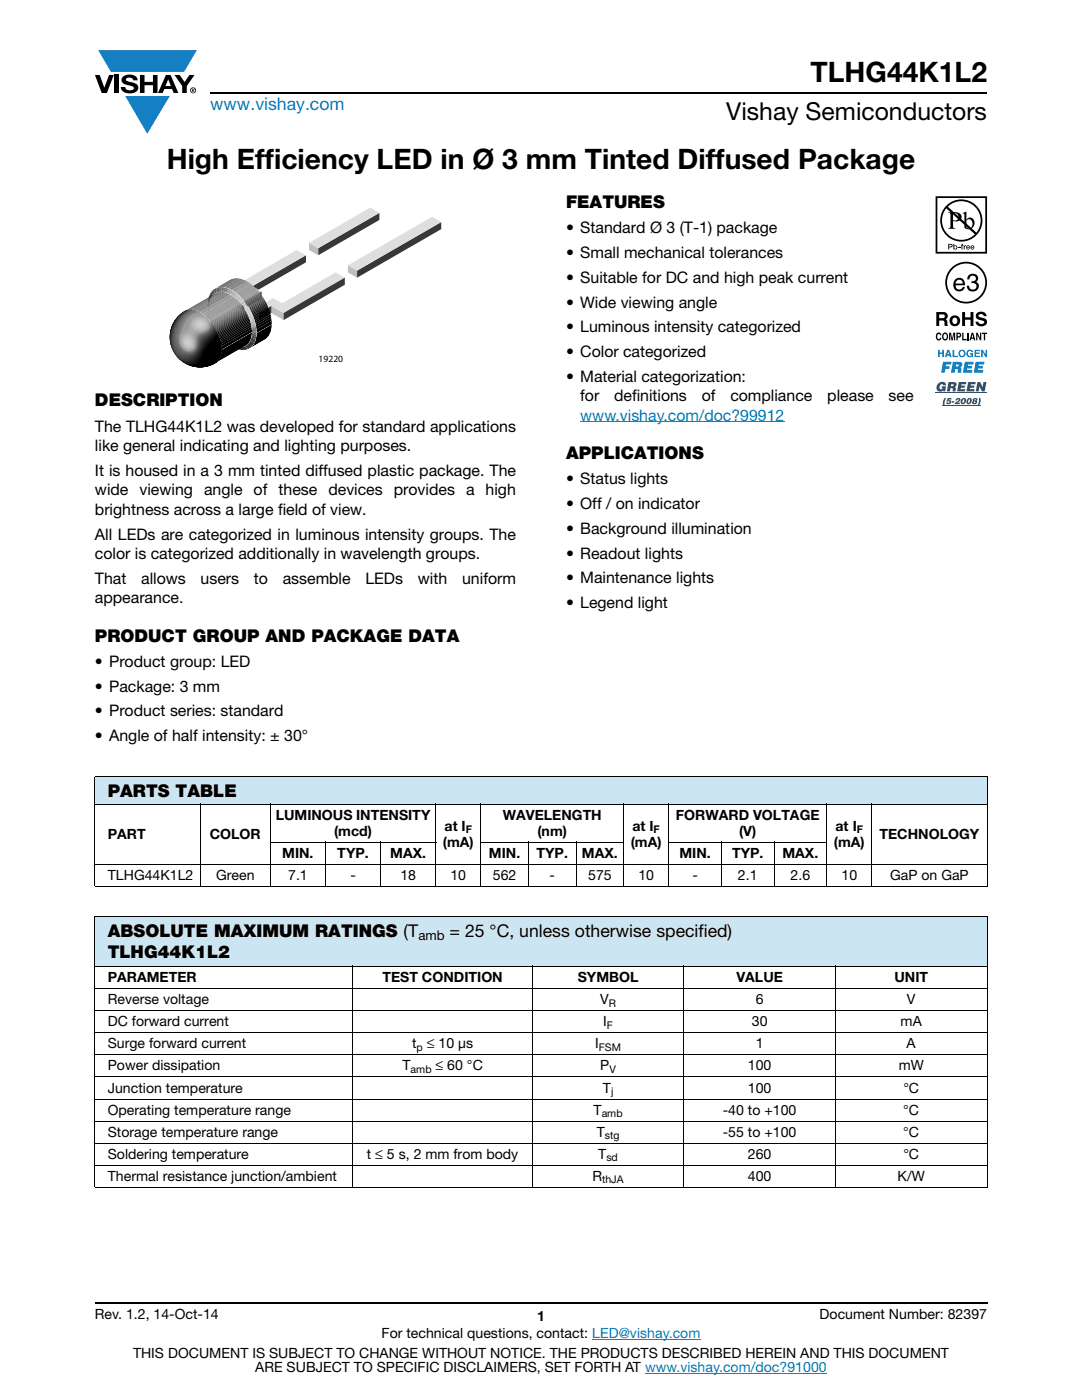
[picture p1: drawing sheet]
<svg xmlns="http://www.w3.org/2000/svg" width="216mm" height="279mm" viewBox="0 0 216 279" stroke-linecap="round" stroke-linejoin="round" font-family="sans-serif">
<g fill="#147fc3">
<path d="M19.6 10h19.7l-2.6 4.3h-1.1h-13.5z"/>
<path d="M25 19.2h8.9l-4.5 7.5z"/>
</g>
<g fill="#000">
<path d="M18.9 15h1l.9 2.5 1-2.5h.9l-1.4 3.6h-1zM22.9 15h.9v3.6h-.9zM24.6 15.3a2.1 2.1 0 0 1 2.8 .3l.1 .4h-.9a.79 .79 0 0 0-.7-.5 .79 .79 0 0 0-.8 .4l.3 .3 1 .2a1.08 1.08 0 0 1 1.2 1 1.08 1.08 0 0 1-1.1 1.2 1.73 1.73 0 0 1-2.4-1.2h.9a.96 .96 0 0 0 .8 .6 .96 .96 0 0 0 .9-.4 1.31 1.31 0 0 0-1.2-.6 1.03 1.03 0 0 1-1.1-.6 1.03 1.03 0 0 1 .2-1.1zM27.9 15h.9v1.3h1.7v-1.3h.9v3.6h-.9v-1.6h-1.7v1.6h-.9zM34.8 15h1.1l.9 1.4 1-1.4h1l-1.5 2.2v1.4h-.9v-1.4z"/>
<path d="M33.6 15.9l.5 1.3h-1.1zM33.1 15l-1.6 3.6h1l.3-.8h1.5l.3 .8h1l-1.6-3.6z"/>
<path d="M38.4 17.8h.2v.2h-.2zM38.3 17.7v.7h.1v-.3l.4 .3-.2-.3 .2-.2-.1-.2z"/>
<path d="M38.1 18a.46 .46 0 0 1 .9 0 .46 .46 0 0 1-.9 0zM37.9 18a.6 .6 0 0 0 1.2 0 .6 .6 0 0 0-1.2 0z"/>
</g>
<path d="M42 18.6h155M18.9 260h178.1" fill="none" stroke="#000" stroke-width=".36"/>
<path d="M115.8 84.2h40.7M118.2 267.3h21.5M128.7 274h36.3" fill="none" stroke="#007ec4" stroke-width=".2"/>
<path d="M33.9 41.4h54.1v31.9h-54.1z" fill="#fff"/>
<path d="M63.5 49.5l12.2-7v1.4l-12.2 7z" fill="#373737"/>
<path d="M61.7 48.5l1.8 1v1.4l-1.8-1z" fill="#bdbdbd"/>
<path d="M61.7 48.5l12.2-7.1 1.8 1.1-12.2 7z" fill="#dedede"/>
<path d="M50.4 57.1l10.7-6.2v1.5l-10.7 6.1z" fill="#373737"/>
<path d="M48.4 56.1l.8 2.4v1.4l-.8-2.3z" fill="#989898"/>
<path d="M48.2 60.5l4-2.3v1.4l-4 2.3z" fill="#373737"/>
<path d="M47 59.8l1.2 .7v1.4l-1.2-.7z" fill="#bdbdbd"/>
<path d="M48.4 56.1l10.8-6.2 1.9 1-10.7 6.2 1.8 1.1-4 2.3-1.2-.7 2.2-1.3z" fill="#dedede"/>
<path d="M54.2 61.1l2.4 1.4v1.4l-2.4-1.4z" fill="#bdbdbd"/>
<path d="M50.5 61.8l4-2.3 1.8 1 10.7-6.1 1.8 1-12.2 7.1-2.4-1.4-2.5 1.4z" fill="#dedede"/>
<g fill="#373737">
<path d="M56.6 62.5l12.2-7.1v1.4l-12.2 7.1z"/>
<path d="M51.7 62.5l2.5-1.4v1.4l-2.5 1.4z"/>
</g>
<path d="M51.2 66.5l3-1.8a3.4 3.4 0 0 1-1.4 3.1l-3 1.8a3.4 3.4 0 0 0 1.4-3.1z" fill="#000"/>
<path d="M50.3 66.3l.9 .2z" fill="#5d5d5d"/>
<path d="M50.3 66l.9 .2v.3l-.9-.2z" fill="#656565"/>
<path d="M50.3 65.8l.9 .1v.3l-.9-.2z" fill="#6d6d6d"/>
<path d="M50.2 65.6l1 .1v.2l-.9-.1z" fill="#757575"/>
<path d="M50.2 65.4l.9 .1 .1 .2-1-.1z" fill="#7d7d7d"/>
<path d="M50.2 65.2h.9v.3l-.9-.1z" fill="#858585"/>
<path d="M50.2 65h.9v.2h-.9z" fill="#999"/>
<path d="M50.1 64.8h.9l.1 .2h-.9z" fill="#a1a1a1"/>
<path d="M50.1 64.7l.9-.1v.2h-.9z" fill="#a7a7a7"/>
<path d="M50.1 64.5l.8-.1 .1 .2-.9 .1z" fill="#acacac"/>
<path d="M50 64.3l.9-.1v.2l-.8 .1z" fill="#b1b1b1"/>
<path d="M50 64.1l.8-.1 .1 .2-.9 .1z" fill="#b5b5b5"/>
<path d="M49.9 64l.9-.2v.2l-.8 .1z" fill="#b9b9b9"/>
<path d="M49.8 63.8l.9-.2 .1 .2-.9 .2z" fill="#bcbcbc"/>
<path d="M49.8 63.6l.8-.2 .1 .2-.9 .2z" fill="#c0c0c0"/>
<path d="M49.7 63.4l.8-.2 .1 .2-.8 .2z" fill="#c3c3c3"/>
<path d="M49.6 63.2l.8-.3 .1 .3-.8 .2z" fill="#c6c6c6"/>
<path d="M49.5 62.9l.8-.3 .1 .3-.8 .3z" fill="#c9c9c9"/>
<path d="M49.4 62.6l.7-.3 .2 .3-.8 .3z" fill="#ccc"/>
<path d="M49.1 62.2l.8-.4 .2 .5-.7 .3z" fill="#cecece"/>
<path d="M48.5 61.2l.6-.6 .8 1.2-.8 .4z" fill="#d1d1d1"/>
<path d="M48.2 60.8l.6-.6 .3 .4-.6 .6z" fill="#cecece"/>
<path d="M48.5 59.8l.3 .4-.6 .6-.3-.3z" fill="#ccc"/>
<path d="M48.3 59.6l.2 .2-.6 .7-.2-.3z" fill="#c9c9c9"/>
<path d="M48.1 59.3l.2 .3-.6 .6-.1-.2z" fill="#c6c6c6"/>
<path d="M47.9 59.1l.2 .2-.5 .7-.2-.1z" fill="#c3c3c3"/>
<path d="M47.7 58.9l.2 .2-.5 .8-.2-.2z" fill="#c0c0c0"/>
<path d="M47.4 58.7l.3 .2-.5 .8-.2-.2z" fill="#bcbcbc"/>
<path d="M47.2 58.6l.2 .1-.4 .8-.2-.1z" fill="#b9b9b9"/>
<path d="M47 58.4l.2 .2-.4 .8-.2-.2z" fill="#b5b5b5"/>
<path d="M46.7 58.2l.3 .2-.4 .8-.2-.1z" fill="#b1b1b1"/>
<path d="M46.5 58l.2 .2-.3 .9-.2-.2z" fill="#acacac"/>
<path d="M46.2 57.9l.3 .1-.3 .9-.3-.1z" fill="#a7a7a7"/>
<path d="M45.9 57.7l.3 .2-.3 .9-.3-.2z" fill="#a1a1a1"/>
<path d="M45.5 57.6l.4 .1-.3 .9-.3-.1z" fill="#999"/>
<path d="M45.2 57.4l.3 .2-.2 .9-.3-.1z" fill="#858585"/>
<path d="M44.7 57.3l.4 .1-.1 1-.4-.1z" fill="#7d7d7d"/>
<path d="M44.2 57.3h.5l-.1 1-.4-.1z" fill="#757575"/>
<path d="M43.7 57.3h.5v.9l-.5 .1z" fill="#6d6d6d"/>
<path d="M43.2 57.4l.5-.1v1l-.4 .1z" fill="#656565"/>
<path d="M42.7 57.7l.5-.3 .1 1-.5 .2z" fill="#5d5d5d"/>
<path d="M42.4 58l.3-.3 .1 .9-.4 .4-.2-.9z" fill="#545454"/>
<path d="M42.2 58.1l.2 .9-.4 .6-.2-.8z" fill="#4c4c4c"/>
<path d="M41.8 58.8a2.18 2.18 0 0 1 0 1.7v.3a1.95 1.95 0 0 1 0-2z" fill="#444"/>
<path d="M41.5 60.2l.3 .6a7.9 7.9 0 0 0 1.1 4.5h-.2a9.3 9.3 0 0 1-1.2-5.1z" fill="#3c3c3c"/>
<path d="M42.7 65.3h.2a7.4 7.4 0 0 0 4.6 3.9l1.3-.1 .7 .6a4.4 4.4 0 0 1-4.4-1.4l-1.1-1.1z" fill="#343434"/>
<path d="M49.9 68l.9 .4-.4 .6-.9 .7-.7-.6 .7-.5z" fill="#3c3c3c"/>
<path d="M50.1 67.4l.9 .3-.2 .7-.9-.4z" fill="#444"/>
<path d="M50.2 66.9l.9 .3-.1 .5-.9-.3z" fill="#4c4c4c"/>
<path d="M50.3 66.6l.9 .2-.1 .4-.9-.3z" fill="#545454"/>
<path d="M50.3 66.3l.9 .2v.3l-.9-.2z" fill="#5d5d5d"/>
<path d="M50.6 63.3l3-1.8 .1 .3-3 1.8zM50.7 63.6l3-1.8 .1 .3-3 1.7zM50.8 63.8l3-1.7 .1 .3-3 1.7zM50.9 64.1l3-1.7 .1 .3-3.1 1.8zM50.9 64.5l3.1-1.8 .1 .4-3.1 1.7zM51 64.8l3.1-1.7 .1 .4-3.1 1.7zM51.1 65.2l3.1-1.7v.5l-3 1.8zM51.2 65.8l3-1.8 .1 .7-3.1 1.8z" fill="#000"/>
<path d="M50.5 63l3-1.7 .1 .2-3 1.8z" fill="#030303"/>
<path d="M50.4 62.8l3-1.8 .1 .3-3 1.7z" fill="#0b0b0b"/>
<path d="M50.3 62.6l3-1.8 .1 .2-3 1.8z" fill="#131313"/>
<path d="M50.2 62.3l3-1.7 .1 .2-3 1.8z" fill="#1b1b1b"/>
<path d="M50.1 62.1l3-1.7 .1 .2-3 1.7z" fill="#232323"/>
<path d="M50 61.9l3-1.7 .1 .2-3 1.7z" fill="#2c2c2c"/>
<path d="M49.9 61.8l3-1.8 .1 .2-3 1.7z" fill="#343434"/>
<path d="M49.8 61.6l3-1.8 .1 .2-3 1.8z" fill="#3c3c3c"/>
<path d="M49.7 61.4l3-1.8 .1 .2-3 1.8z" fill="#444"/>
<path d="M49.6 61.2l3-1.7 .1 .2-3 1.7z" fill="#4c4c4c"/>
<path d="M49.5 61.1l3-1.8 .1 .2-3 1.7z" fill="#545454"/>
<path d="M49.4 60.9l3-1.7 .1 .1-3 1.8z" fill="#5d5d5d"/>
<path d="M49.3 60.8l3-1.8 .1 .2-3 1.7z" fill="#656565"/>
<path d="M49.1 60.6l3.1-1.8 .1 .2-3 1.8z" fill="#6d6d6d"/>
<path d="M49 60.4l3.1-1.7 .1 .1-3.1 1.8z" fill="#757575"/>
<path d="M48.9 60.2l3-1.7 .2 .2-3.1 1.7z" fill="#7d7d7d"/>
<path d="M48.7 60l3-1.7 .2 .2-3 1.7z" fill="#858585"/>
<path d="M48.4 59.7l3.1-1.7 .2 .3-3 1.7z" fill="#999"/>
<path d="M46.9 58.3l3.1-1.7 1.5 1.4-3.1 1.7z" fill="#a1a1a1"/>
<path d="M46.2 57.9l3-1.8 .8 .5-3.1 1.7z" fill="#999"/>
<path d="M45.7 57.6l3-1.7 .5 .2-3 1.8z" fill="#858585"/>
<path d="M45.3 57.5l3.1-1.8 .3 .2-3 1.7z" fill="#7d7d7d"/>
<path d="M45 57.4l3.1-1.8 .3 .1-3.1 1.8z" fill="#757575"/>
<path d="M44.7 57.3l3.1-1.7h.3l-3.1 1.8z" fill="#6d6d6d"/>
<path d="M44.5 57.3l3.1-1.8 .2 .1-3.1 1.7z" fill="#656565"/>
<path d="M44.3 57.3l3-1.8h.3l-3.1 1.8z" fill="#5d5d5d"/>
<path d="M44.1 57.3l3.2-1.8z" fill="#545454"/>
<path d="M43.9 57.3l3.2-1.8z" fill="#4c4c4c"/>
<path d="M43.7 57.3l3.3-1.8z" fill="#444"/>
<path d="M43.6 57.3l3.2-1.8z" fill="#3c3c3c"/>
<path d="M43.4 57.4l3.2-1.8z" fill="#343434"/>
<path d="M43.2 57.4l3.3-1.8z" fill="#2c2c2c"/>
<path d="M43.1 57.5l3.2-1.8z" fill="#232323"/>
<path d="M42.9 57.5l3.2-1.8z" fill="#1b1b1b"/>
<path d="M42.9 57.6l3.1-1.8z" fill="#131313"/>
<path d="M44.2 69.8l6.1-3.5a2.96 2.96 0 0 1-1.3 2.7l-6.1 3.5a2.96 2.96 0 0 0 1.3-2.7zM43.6 67l6.1-3.5 .1 .2-6.1 3.6zM43.7 67.3l6.1-3.6 .1 .3-6.1 3.5zM43.8 67.5l6.1-3.5 .1 .2-6.1 3.6zM43.9 67.8l6.1-3.6 .1 .3-6.1 3.6zM44 68.1l6.1-3.6v.3l-6.1 3.6zM44 68.4l6.1-3.6 .1 .4-6.1 3.5zM44.1 68.7l6.1-3.5 .1 .5-6.1 3.5zM44.2 69.2l6.1-3.5v.6l-6.1 3.5z" fill="#000"/>
<path d="M43.5 66.8l6.1-3.5 .1 .2-6.1 3.5z" fill="#030303"/>
<path d="M43.5 66.6l6.1-3.5 .1 .2-6.2 3.5z" fill="#0b0b0b"/>
<path d="M43.4 66.4l6.1-3.5 .1 .2-6.1 3.5z" fill="#131313"/>
<path d="M43.3 66.2l6.1-3.5 .1 .2-6.1 3.5z" fill="#1b1b1b"/>
<path d="M43.2 66l6.1-3.5 .1 .2-6.1 3.5z" fill="#232323"/>
<path d="M43.1 65.8l6.1-3.5 .1 .2-6.1 3.5z" fill="#2c2c2c"/>
<path d="M43 65.7l6.1-3.5 .1 .1-6.1 3.5z" fill="#343434"/>
<path d="M42.9 65.5l6.1-3.5 .1 .2-6.1 3.5z" fill="#3c3c3c"/>
<path d="M42.8 65.4l6.1-3.5 .1 .1-6.1 3.5z" fill="#444"/>
<path d="M42.7 65.2l6.2-3.5v.2l-6.1 3.5z" fill="#4c4c4c"/>
<path d="M42.7 65.1l6.1-3.5 .1 .1-6.2 3.5z" fill="#545454"/>
<path d="M42.6 65l6.1-3.6 .1 .2-6.1 3.5z" fill="#5d5d5d"/>
<path d="M42.5 64.8l6.1-3.5 .1 .1-6.1 3.6z" fill="#656565"/>
<path d="M42.4 64.7l6.1-3.6 .1 .2-6.1 3.5z" fill="#6d6d6d"/>
<path d="M42.3 64.5l6.1-3.5 .1 .1-6.1 3.6z" fill="#757575"/>
<path d="M42.1 64.3l6.1-3.5 .2 .2-6.1 3.5z" fill="#7d7d7d"/>
<path d="M42 64.2l6.1-3.6 .1 .2-6.1 3.5z" fill="#858585"/>
<path d="M41.8 63.9l6.1-3.5 .2 .2-6.1 3.6z" fill="#999"/>
<path d="M40.4 62.7l6.1-3.5 1.4 1.2-6.1 3.5z" fill="#a1a1a1"/>
<path d="M39.8 62.3l6.1-3.5 .6 .4-6.1 3.5z" fill="#999"/>
<path d="M39.4 62.1l6.1-3.6 .4 .3-6.1 3.5z" fill="#858585"/>
<path d="M39 61.9l6.1-3.5 .4 .1-6.1 3.6z" fill="#7d7d7d"/>
<path d="M38.8 61.9l6.1-3.6 .2 .1-6.1 3.5z" fill="#757575"/>
<path d="M38.5 61.8l6.1-3.5h.3l-6.1 3.6z" fill="#6d6d6d"/>
<path d="M38.3 61.8l6.1-3.5h.2l-6.1 3.5z" fill="#656565"/>
<path d="M38.1 61.8l6.1-3.6 .2 .1-6.1 3.5z" fill="#5d5d5d"/>
<path d="M38 61.8l6.2-3.6z" fill="#545454"/>
<path d="M37.8 61.8l6.3-3.6z" fill="#4c4c4c"/>
<path d="M37.6 61.8l6.3-3.6z" fill="#444"/>
<path d="M37.5 61.8l6.2-3.5z" fill="#3c3c3c"/>
<path d="M37.3 61.8l6.3-3.5z" fill="#343434"/>
<path d="M37.2 61.9l6.3-3.6z" fill="#2c2c2c"/>
<path d="M37.1 61.9l6.2-3.5z" fill="#232323"/>
<path d="M37 62l6.2-3.6z" fill="#1b1b1b"/>
<path d="M36.9 62l6.2-3.5z" fill="#131313"/>
<g fill="#999">
<path d="M35.3 63.3a3.5 3.5 0 0 1 3-1.5 8.1 8.1 0 0 1 5.7 6.4l.2 1.6a9.3 9.3 0 0 1-8.6-.1 9.3 9.3 0 0 0 8.6 .1 3.1 3.1 0 0 1-3 3.4 6 6 0 0 1-6.5-2.8 6 6 0 0 1 .6-7.1z"/>
<path d="M35.7 62.9a3.2 3.2 0 0 1 4.7-.2 2.96 2.96 0 0 0-3.4 2.5l-.2 .3a2.93 2.93 0 0 0-.3 4 1.54 1.54 0 0 0 2 .3 1.54 1.54 0 0 0 .5-2 1.1 1.1 0 0 1 1.4-1.4 1.79 1.79 0 0 0 1.4-2.5 9.4 9.4 0 0 1 2.4 5.9 9.3 9.3 0 0 1-8.6-.1 9.3 9.3 0 0 0 8.6 .1 3.4 3.4 0 0 1-3.4 3.4 6 6 0 0 1-6.3-3.2 6 6 0 0 1 1.2-7.1z"/>
</g>
<path d="M35.7 62.9a3.1 3.1 0 0 1 4.1-.6 3.4 3.4 0 0 0-3.1 2.4 5.9 5.9 0 0 0-.9 3.9 1.76 1.76 0 0 0 1.2 1.4 1.76 1.76 0 0 0 1.9-.5 3.7 3.7 0 0 0 .3-2.4 1.33 1.33 0 0 1 1.2-.7 1.9 1.9 0 0 0 1.6-2.2 9.3 9.3 0 0 1 2.2 5.6 9.3 9.3 0 0 1-8.6-.1 9.3 9.3 0 0 0 8.6 .1 3.4 3.4 0 0 1-3.4 3.4 6 6 0 0 1-6.3-3.2 6 6 0 0 1 1.2-7.1z" fill="#858585"/>
<path d="M35.7 62.9a3.1 3.1 0 0 1 3.6-.8 4.7 4.7 0 0 0-3.3 3.7 3.2 3.2 0 0 0 .7 4.1 1.67 1.67 0 0 0 1.9 .1 1.67 1.67 0 0 0 .7-1.8 1.31 1.31 0 0 1 1.2-1.7 2.02 2.02 0 0 0 1.6-2.1 9.2 9.2 0 0 1 2.1 5.4 9.3 9.3 0 0 1-8.6-.1 9.3 9.3 0 0 0 8.6 .1 3.4 3.4 0 0 1-3.4 3.4 6 6 0 0 1-6.3-3.2 6 6 0 0 1 1.2-7.1z" fill="#7d7d7d"/>
<path d="M35.7 62.9a3.1 3.1 0 0 1 3.3-1 5.7 5.7 0 0 0-3.1 7.3 1.85 1.85 0 0 0 2.3 1 1.85 1.85 0 0 0 1.2-2.2 1.2 1.2 0 0 1 1.1-1.4 2.34 2.34 0 0 0 1.8-2.1 9.2 9.2 0 0 1 1.9 5.3 9.3 9.3 0 0 1-8.6-.1 9.3 9.3 0 0 0 8.6 .1 3.4 3.4 0 0 1-3.4 3.4 6 6 0 0 1-6.3-3.2 6 6 0 0 1 1.2-7.1z" fill="#757575"/>
<path d="M35.7 62.9a3.1 3.1 0 0 1 3.1-1 5.7 5.7 0 0 0-3 7.4 1.94 1.94 0 0 0 2.2 1.1 1.94 1.94 0 0 0 1.5-2 1.34 1.34 0 0 1 .5-1.4l1.4-.9a1.83 1.83 0 0 0 1-1.4 9.1 9.1 0 0 1 1.8 5.1 9.3 9.3 0 0 1-8.6-.1 9.3 9.3 0 0 0 8.6 .1 3.4 3.4 0 0 1-3.4 3.4 6 6 0 0 1-6.3-3.2 6 6 0 0 1 1.2-7.1z" fill="#6d6d6d"/>
<path d="M35.7 62.9a3.3 3.3 0 0 1 2.8-1.1 5.8 5.8 0 0 0-2.8 7.7l.4 .5-.5-.3a5.9 5.9 0 0 0 3.7 1.1 8.9 8.9 0 0 0 4.9-1 3.4 3.4 0 0 1-3.4 3.4 6 6 0 0 1-6.3-3.2 6 6 0 0 1 1.2-7.1z" fill="#656565"/>
<path d="M35.7 62.9a3.4 3.4 0 0 1 2.6-1.1 6.4 6.4 0 0 0-3.3 7 2.59 2.59 0 0 0 3 1.8 9.3 9.3 0 0 0 6.2-.8 3.4 3.4 0 0 1-3.4 3.4 6 6 0 0 1-6.3-3.2 6 6 0 0 1 1.2-7.1z" fill="#5d5d5d"/>
<path d="M35.7 62.9a3.5 3.5 0 0 1 2.4-1.1 6.5 6.5 0 0 0-3 8 2.64 2.64 0 0 0 3.1 .9 9.2 9.2 0 0 0 6-.9 3.4 3.4 0 0 1-3.4 3.4 6 6 0 0 1-6.3-3.2 6 6 0 0 1 1.2-7.1z" fill="#545454"/>
<path d="M35.7 62.9a3.7 3.7 0 0 1 2.3-1.1 6.5 6.5 0 0 0-2.9 8.5 2.55 2.55 0 0 0 3.3 .4 9.1 9.1 0 0 0 5.8-.9 3.4 3.4 0 0 1-3.4 3.4 6 6 0 0 1-6.3-3.2 6 6 0 0 1 1.2-7.1z" fill="#4c4c4c"/>
<path d="M35.7 62.9a3.8 3.8 0 0 1 2.1-1.1 6.5 6.5 0 0 0-2.7 8.7 2.34 2.34 0 0 0 3.3 .4l.2-.2a9.1 9.1 0 0 0 5.6-.9 3.4 3.4 0 0 1-3.4 3.4 6 6 0 0 1-6.3-3.2 6 6 0 0 1 1.2-7.1z" fill="#444"/>
<path d="M35.7 62.9a4 4 0 0 1 1.9-1.1 6.7 6.7 0 0 0-2.9 8.3 2.36 2.36 0 0 0 4 .7 10.8 10.8 0 0 0 5.5-1 3.4 3.4 0 0 1-3.4 3.4 6 6 0 0 1-6.3-3.2 6 6 0 0 1 1.2-7.1z" fill="#3c3c3c"/>
<path d="M35.7 62.9l1.2-.9 .6-.2a6.4 6.4 0 0 0-2.2 9.2 2.39 2.39 0 0 0 3.7-.2h1.6l1.5-.2 2.1-.8a3.4 3.4 0 0 1-3.4 3.4 6 6 0 0 1-6.3-3.2 6 6 0 0 1 1.2-7.1z" fill="#343434"/>
<path d="M35.7 62.9l1.7-1.1a6.3 6.3 0 0 0-2.1 9.4 2.31 2.31 0 0 0 3.9-.4h1.5l1.5-.2 2-.8a3.4 3.4 0 0 1-3.4 3.4 6 6 0 0 1-6.3-3.2 6 6 0 0 1 1.2-7.1z" fill="#2c2c2c"/>
<path d="M35.7 62.9l1.5-1a6.3 6.3 0 0 0-1.8 9.5 2.16 2.16 0 0 0 3.4 .1l.6-.7h1.5l1.4-.2 1.9-.8a3.4 3.4 0 0 1-3.4 3.4 6 6 0 0 1-6.3-3.2 6 6 0 0 1 1.2-7.1z" fill="#232323"/>
<g fill="#1b1b1b">
<path d="M35.7 62.9l1.4-1a6.5 6.5 0 0 0-2.9 7.3 6 6 0 0 1 1.5-6.3z"/>
<path d="M34.8 70.6a3.8 3.8 0 0 0 2.9 1.9l.6-.3 .7-.5 .6-.9 2.8-.3 1.8-.7a3.4 3.4 0 0 1-3.4 3.4 6.1 6.1 0 0 1-6-2.6z"/>
</g>
<g fill="#131313">
<path d="M35.7 62.9l1.3-.9a6.5 6.5 0 0 0-3.1 6.1 6 6 0 0 1 1.8-5.2z"/>
<path d="M35.6 71.5a2.24 2.24 0 0 0 3.8 .1l.5-.8 2.6-.3 1.7-.7a3.4 3.4 0 0 1-3.4 3.4 6 6 0 0 1-5.2-1.7z"/>
</g>
<g fill="#0b0b0b">
<path d="M35.7 62.9l1-.8a6.4 6.4 0 0 0-2.8 5.3 6.1 6.1 0 0 1 1.8-4.5z"/>
<path d="M36.1 72a2.22 2.22 0 0 0 3.8-.8l.2-.4 2.5-.3 1.6-.7a3.4 3.4 0 0 1-3.4 3.4 6.1 6.1 0 0 1-4.7-1.2z"/>
</g>
<g fill="#030303">
<path d="M35.7 62.9l.5-.4a6.2 6.2 0 0 0-2.3 4.3l.1-1 .5-1.1z"/>
<path d="M36.6 72.3a2.19 2.19 0 0 0 3.6-1.1l.1-.4 2.4-.3 1.5-.7a3.4 3.4 0 0 1-3.4 3.4 6 6 0 0 1-4.2-.9z"/>
</g>
<path d="M35.6 63l-.9 1.1-.7 2 .2-.9a6.2 6.2 0 0 1 1.5-2.3zM34.9 63.8l-.6 1.2zM37 72.6a2.18 2.18 0 0 0 3.5-1.4l.1-.4 1.9-.3 1.7-.7a3.4 3.4 0 0 1-3.4 3.4l-.9 .1-1.3-.1zM37.5 72.8a2.21 2.21 0 0 0 3.3-1.6l.1-.4 1.7-.3 1.6-.7a3.4 3.4 0 0 1-3.4 3.4l-1.6 .1zM38 73a2.22 2.22 0 0 0 3-1.7l.2-.5 1.6-.4 1.4-.6a3.4 3.4 0 0 1-3.4 3.4l-1.4 .1zM38.5 73.1a2.25 2.25 0 0 0 2.9-1.8l.1-.6 1.4-.3 1.3-.6a3.4 3.4 0 0 1-3.4 3.4l-1.4 .1zM39 73.2a2.32 2.32 0 0 0 2.7-2l.2-.5 2.3-.9a3.4 3.4 0 0 1-3.4 3.4zM39.5 73.3a2.41 2.41 0 0 0 2.6-2.2l.1-.5 2-.8a3.4 3.4 0 0 1-3.4 3.4zM42.7 70.5l1.5-.7a3.5 3.5 0 0 1-3.6 3.5h-.5a2.44 2.44 0 0 0 2.3-2z" fill="#000"/>
<path d="M38.1 63.6a2.1 2.1 0 0 1 2.2-.7 2.1 2.1 0 0 1 1.5 1.9 2.2 2.2 0 0 1-2.4 1.7l-.5 .2v.5a2.78 2.78 0 0 1-.3 2.4 1.72 1.72 0 0 1-1.9 0 1.72 1.72 0 0 1-.8-1.7 2.97 2.97 0 0 1 1.3-2.3l.5-1.3z" fill="#a1a1a1"/>
<path d="M38.3 63.7a1.91 1.91 0 0 1 2.2-.6 1.91 1.91 0 0 1 1.2 1.8 1.84 1.84 0 0 1-2 1.4 1.04 1.04 0 0 0-1.1 .4l.2 .8a1.72 1.72 0 0 1-.9 2.4 2.03 2.03 0 0 1-1.8-1.9 2.03 2.03 0 0 1 1.4-2.1l.4-1.5z" fill="#a7a7a7"/>
<path d="M43.2 70.3l1-.5a3.4 3.4 0 0 1-3.3 3.4 2.92 2.92 0 0 0 2.2-2.6z" fill="#000"/>
<path d="M40 67.2l.4-.3a2.9 2.9 0 0 0 2.1-2.1 9 9 0 0 1 1.7 5 9.3 9.3 0 0 1-6.6 .7 2.01 2.01 0 0 0 1.9-2 1.77 1.77 0 0 1 .5-1.3z" fill="#656565"/>
<path d="M40.1 67.3l.4-.3a3.2 3.2 0 0 0 2.1-2l.7 1.3 .6 1.4 .3 2.1a9.3 9.3 0 0 1-6.2 .8 2.35 2.35 0 0 0 1.7-2.5z" fill="#5d5d5d"/>
<path d="M40.3 67.3a4.8 4.8 0 0 0 2.4-2.2l.7 1.3 .5 1.4 .3 2a9.2 9.2 0 0 1-6 .9 2.56 2.56 0 0 0 1.6-2.5z" fill="#545454"/>
<path d="M40.3 67.5l1.6-1.2 .8-1.1 .7 1.3 .5 1.4 .3 1.9a9.1 9.1 0 0 1-5.8 .9 3.4 3.4 0 0 0 1.6-2.7z" fill="#4c4c4c"/>
<path d="M40.6 67.5a6.3 6.3 0 0 0 2.2-2.1l1.1 2.5 .3 1.9a9.1 9.1 0 0 1-5.6 .9 3.3 3.3 0 0 0 1.5-2.4z" fill="#444"/>
<path d="M40.7 67.6l1.5-1.2 .7-.9 1 2.5 .3 1.8a9 9 0 0 1-5.4 1 4.2 4.2 0 0 0 1.5-2.5z" fill="#3c3c3c"/>
<path d="M40.8 67.8l1.5-1.3 .7-.8 1 2.4 .2 1.7-2.1 .8-1.5 .2h-1.6a6.4 6.4 0 0 0 1.5-2.6z" fill="#343434"/>
<path d="M36.6 66.8l1-.5a.77 .77 0 0 1 .8 .6 2.21 2.21 0 0 1-.1 2.7 1.66 1.66 0 0 1-1.8-.5 1.66 1.66 0 0 1-.2-1.9z" fill="#acacac"/>
<path d="M40.9 68l2.2-2.2 .9 2.3 .2 1.7-2 .8-1.5 .2h-1.5l.6-.7z" fill="#2c2c2c"/>
<path d="M41.4 67.7l1.8-1.7 .8 2.2 .2 1.6-1.9 .8-1.4 .2h-1.5l1.3-2.3z" fill="#232323"/>
<path d="M36.6 67a1.07 1.07 0 0 1 1.8 .2 1.75 1.75 0 0 1-.3 2.5 1.62 1.62 0 0 1-1.7-.9 1.62 1.62 0 0 1 .2-1.8z" fill="#b1b1b1"/>
<path d="M41.5 67.9l1.8-1.7 .6 1.8 .3 1.8-1.8 .7-2.8 .3 1.3-2.2z" fill="#1b1b1b"/>
<path d="M41.9 67.7l1.5-1.3 .6 1.7 .2 1.7-1.7 .7-2.6 .3 1-1.9z" fill="#131313"/>
<path d="M36.6 67.3a1.06 1.06 0 0 1 1-.5 1.06 1.06 0 0 1 .9 .8 1.39 1.39 0 0 1-.6 2.1 1.54 1.54 0 0 1-1.3-2.4z" fill="#b5b5b5"/>
<path d="M41.9 68l1.6-1.4 .5 1.6 .2 1.6-1.6 .7-2.5 .3 1.2-2.1z" fill="#0b0b0b"/>
<path d="M38.5 63.8a1.82 1.82 0 0 1 1.8-.6 1.82 1.82 0 0 1 1.3 1.5 1.73 1.73 0 0 1-1.8 1.5 1.35 1.35 0 0 1-1.8-.7 1.94 1.94 0 0 1 .5-1.7z" fill="#acacac"/>
<path d="M36.7 67.3a1.12 1.12 0 0 1 1.3-.2 1.12 1.12 0 0 1 .6 1.1 1.07 1.07 0 0 1-.8 1.4 1.07 1.07 0 0 1-1.3-1v-.9z" fill="#b9b9b9"/>
<path d="M42.5 67.8l1-1 .5 1.5 .2 1.5-1.5 .7-2.4 .3 .9-1.5z" fill="#030303"/>
<path d="M38.6 63.8a1.59 1.59 0 0 1 2-.4 1.59 1.59 0 0 1 .8 1.9 2.05 2.05 0 0 1-3.2 .1 1.54 1.54 0 0 1 .4-1.6z" fill="#b1b1b1"/>
<path d="M42.4 68.2l1.2-1.2 .4 1.4 .2 1.4-1.7 .7-1.9 .3 .9-1.6z" fill="#000"/>
<path d="M36.7 67.4a1.07 1.07 0 0 1 1.2-.1 1.07 1.07 0 0 1 .6 1 .99 .99 0 0 1-.8 1.2 .99 .99 0 0 1-1.1-.9v-.8z" fill="#bcbcbc"/>
<path d="M38.8 63.8a1.47 1.47 0 0 1 1.8-.3 1.47 1.47 0 0 1 .7 1.8 1.82 1.82 0 0 1-2.9 0 1.34 1.34 0 0 1 .4-1.5z" fill="#b5b5b5"/>
<path d="M42.5 68.4l1.2-1.1 .4 1.5 .1 1-1.6 .7-1.7 .3 .7-1.4z" fill="#000"/>
<path d="M36.8 67.5a1.06 1.06 0 0 1 1.4 .1 1.06 1.06 0 0 1 .2 1.3 .92 .92 0 0 1-1 .5 .92 .92 0 0 1-.8-.9l.1-.7z" fill="#c0c0c0"/>
<path d="M39 63.9a1.33 1.33 0 0 1 1.7-.2 1.33 1.33 0 0 1 .4 1.6 1.51 1.51 0 0 1-1.4 .6 1.51 1.51 0 0 1-1.2-1l.2-.7z" fill="#b9b9b9"/>
<path d="M42.8 68.4l1-.9 .4 2.3-1.4 .6-1.6 .4 .5-1.1z" fill="#000"/>
<path d="M36.9 67.6a.96 .96 0 0 1 1.4 .4 .96 .96 0 0 1-.6 1.3 1.08 1.08 0 0 1-.8-1.7z" fill="#c3c3c3"/>
<path d="M39 63.9a1.3 1.3 0 0 1 1.4-.2 1.3 1.3 0 0 1 .8 1.1 1.4 1.4 0 0 1-1.2 1 1.4 1.4 0 0 1-1.4-.8l.1-.7z" fill="#bcbcbc"/>
<path d="M43.2 68.3l.7-.5 .3 2-1.3 .6-1.4 .3 .8-1.3z" fill="#000"/>
<path d="M37 67.7a.84 .84 0 0 1 1.2 .4 .84 .84 0 0 1-.5 1.1 .95 .95 0 0 1-.7-1.5z" fill="#c6c6c6"/>
<path d="M39.1 64a1.11 1.11 0 0 1 1.5-.1 1.11 1.11 0 0 1 .3 1.4 1.23 1.23 0 0 1-1.3 .4 1.23 1.23 0 0 1-.8-1.1z" fill="#c0c0c0"/>
<path d="M43.3 68.6l.7-.6 .2 1.8-2.3 .9 .7-1.3z" fill="#000"/>
<path d="M39.2 64.1a.97 .97 0 0 1 1.4-.1 .97 .97 0 0 1 .1 1.4 1.02 1.02 0 0 1-1.3 .1 1.02 1.02 0 0 1-.4-1.1z" fill="#c3c3c3"/>
<path d="M37.1 67.8a.7 .7 0 0 1 1 .4 .7 .7 0 0 1-.6 .9 .83 .83 0 0 1-.4-1.3z" fill="#c9c9c9"/>
<path d="M39.2 64.4a.89 .89 0 0 1 1.1-.4 .89 .89 0 0 1 .5 1.2 .9 .9 0 0 1-1.2 .2 .9 .9 0 0 1-.4-1z" fill="#c6c6c6"/>
<path d="M43.4 69l.6-.6 .2 1.4-2 .8z" fill="#000"/>
<path d="M37.2 67.9a.58 .58 0 0 1 .8 .3 .58 .58 0 0 1-.3 .8 .64 .64 0 0 1-.6-.4 .64 .64 0 0 1 .1-.7z" fill="#ccc"/>
<path d="M39.3 64.4a.72 .72 0 0 1 1.1-.2 .72 .72 0 0 1-.1 1.1 .71 .71 0 0 1-.8 0 .71 .71 0 0 1-.2-.9z" fill="#c9c9c9"/>
<path d="M43.4 69.3l.7-.6 .1 1.1-1.5 .7z" fill="#000"/>
<circle cx="40" cy="64.7" r=".54" fill="#ccc"/>
<circle cx="37.5" cy="68.4" r=".38" fill="#cecece"/>
<path d="M43.8 69.4l.3-.2 .1 .6-1 .5z" fill="#000"/>
<circle cx="40" cy="64.7" r=".39" fill="#cecece"/>
<path d="M71.3 54l16.7-9.7v1.4l-16.7 9.7z" fill="#373737"/>
<path d="M69.4 53l1.9 1v1.4l-1.9-1z" fill="#bdbdbd"/>
<path d="M69.4 53l16.8-9.7 1.8 1-16.7 9.7z" fill="#dedede"/>
<path d="M186.7 39.2h10.3v41.8h-10.3z" fill="#fff"/>
<g fill="#000">
<path d="M191.2 49.3h.4v.1h-.4zM191.9 48.7h.3l-.2 .2 .2 .1v.1h-.2v.7h-.1v-.7h-.2zM192.3 49h.2v.1l.3-.1v.1l-.3 .1v.6h-.2zM193.3 54.9a1.07 1.07 0 0 1 1.3-.2 1.07 1.07 0 0 1 .5 1.2l-.4 .4a1.06 1.06 0 0 1 .5 1.4 1.06 1.06 0 0 1-1.4 .5l-.2-.1a1.02 1.02 0 0 1-.7-1.1h.5a.71 .71 0 0 0 .9 .8 .71 .71 0 0 0 .3-1.2l-.7-.1v-.4a.59 .59 0 0 0 .8-.4 .59 .59 0 0 0-.6-.7 .66 .66 0 0 0-.7 .8h-.4zM186.9 66.6l.4-.2h.3l.2 .5-.6-.2a.66 .66 0 0 0 .1 1l.3-.3h.2a.54 .54 0 0 1-.4 .6 .54 .54 0 0 1-.6-.5zM189.4 66.4h.4l.2 1.2 .2-1.2h.4v1.5h-.3v-1.3l-.2 1.3h-.2l-.3-1.3v1.3h-.2zM192 66.4h.3v1.2h.6v.3h-.9zM192 62.3h.6v1h1.1v-1h.5v2.8h-.5v-1.3h-1.1v1.3h-.6zM193 66.4h.3v1.5h-.3zM195 62.4a1.15 1.15 0 0 1 1.9 .7h-.6v-.2a.68 .68 0 0 0-1-.1v.4l.2 .1a1.29 1.29 0 0 1 1.5 .9 1.17 1.17 0 0 1-1.2 .9 1.17 1.17 0 0 1-1.1-.9h.5l.1 .2a.67 .67 0 0 0 1.1-.1l-.3-.3-.5-.1a.82 .82 0 0 1-.9-.5 .82 .82 0 0 1 .3-1zM194.8 66.4h.3l.5 1.1v-1.1h.2v1.5h-.3l-.5-1.1v1.1h-.2zM195.9 66.4h1.1v.3h-.4v1.2h-.3v-1.2h-.4z"/>
<path d="M187 39.5h9.6v10.8h-9.6zM186.7 39.2v11.4h10.3v-11.4z"/>
<path d="M189 56.4a3.8 3.8 0 0 1 7.6 0 3.8 3.8 0 0 1-7.6 0zM188.6 56.4a4.2 4.2 0 0 0 8.4 0 4.2 4.2 0 0 0-8.4 0z"/>
<path d="M189.1 41.3a3.9 3.9 0 0 1 5.3-.2 3.9 3.9 0 0 1 .4 5.3zM188.8 41.6l5.7 5.2a3.9 3.9 0 0 1-5.3 .1 3.9 3.9 0 0 1-.4-5.3zM187.6 44a4.2 4.2 0 0 0 8.4 0 4.2 4.2 0 0 0-8.4 0z"/>
<path d="M189.4 48.8v.4h.4v-.3zM189.2 48.7h.7l.2 .3-.2 .3-.5 .1v.4h-.2z"/>
<path d="M190.2 42.6v1.3a.75 .75 0 0 0 1.1-.6 .75 .75 0 0 0-1.1-.7zM189.2 42.4a2.81 2.81 0 0 1 2.4 .3 .97 .97 0 0 1 0 1.2 .97 .97 0 0 1-1.2 .2h-.2v1.1v.2l.5 .3h-1.5l.3-.2 .1-.3v-2.3v-.3z"/>
<path d="M190.4 49.4a.26 .26 0 0 0 .5 0 .26 .26 0 0 0-.5 0zM190.2 48.7h.2v.4a.38 .38 0 0 1 .5 0 .38 .38 0 0 1 0 .6 .38 .38 0 0 1-.5 0l-.2 .1z"/>
<path d="M190.9 56.1l-.2 .5h1.4a.7 .7 0 0 0-.4-.7 .7 .7 0 0 0-.8 .2zM190.7 55.7a1.18 1.18 0 0 1 1.4-.1 1.18 1.18 0 0 1 .5 1.3h-1.9a.73 .73 0 0 0 .5 .9 .73 .73 0 0 0 .9-.5h.4a1.21 1.21 0 0 1-1.6 .8 1.21 1.21 0 0 1-.6-1.7z"/>
<path d="M192.8 44v1.3l.2 .2a.72 .72 0 0 0 .8-.1 .72 .72 0 0 0 .3-.7 .72 .72 0 0 0-.4-.8 .72 .72 0 0 0-.9 .1zM192.1 42.5l.7-.3v1.6a.89 .89 0 0 1 1.1-.3 .89 .89 0 0 1 .6 1 1.23 1.23 0 0 1-.7 1.2 1.23 1.23 0 0 1-1.4-.2v-2.7z"/>
<path d="M193 49.2v.1h.4l-.2-.2zM193 49h.4l.2 .4h-.6v.2l.5-.1a.42 .42 0 0 1-.6 .2 .42 .42 0 0 1 .1-.7z"/>
<path d="M193.9 49.2l-.1 .1h.4l-.2-.2zM193.8 49h.5l.1 .4h-.6l.1 .2 .5-.1a.42 .42 0 0 1-.7 .2 .42 .42 0 0 1 .1-.7z"/>
<path d="M187.4 62.8v.7h.9a.39 .39 0 0 0 .1-.7zM186.8 62.3h1.4a.79 .79 0 0 1 .8 .4 .79 .79 0 0 1-.1 .9l-.2 .1a.98 .98 0 0 1 .4 1.2l.1 .2h-.7l-.2-1.1h-.9v1.1h-.6z"/>
<path d="M188.4 66.7a.64 .64 0 0 0 .2 1l.1-.1a.64 .64 0 0 0-.1-1zM188.2 66.5l.2-.1a.56 .56 0 0 1 .7 .3 .82 .82 0 0 1-.5 1.3l-.2-.1a.89 .89 0 0 1-.2-1.4z"/>
<path d="M190.3 63.5a.63 .63 0 0 0-.3 .7 .63 .63 0 0 0 .8 .4 .63 .63 0 0 0 .2-.8 .63 .63 0 0 0-.7-.3zM189.5 64a1.09 1.09 0 0 1 2.1 0 1.09 1.09 0 0 1-2.1 0z"/>
<path d="M191.1 66.7v.4l.4-.1v-.3zM190.8 66.4h.6a.5 .5 0 0 1 .4 .5 .5 .5 0 0 1-.4 .5h-.3v.5h-.3z"/>
<path d="M194 66.7l-.1 .6h.3zM193.9 66.4h.3l.4 1.5h-.3v-.3h-.5l-.1 .3h-.3z"/>
</g>
<path d="M186.7 78.4h10.3" fill="none" stroke="#1f9047" stroke-width=".2"/>
<g fill="#1f9047">
<path d="M187.2 76.6a.91 .91 0 0 1 .9-.4 .91 .91 0 0 1 .7 .7h-.6l-.3-.2a.56 .56 0 0 0-.4 .4 .56 .56 0 0 0 .3 .6l.3-.2h-.2v-.4h.9l-.2 1h-.4v-.2a.82 .82 0 0 1-1.1 .1 .82 .82 0 0 1-.1-1.1z"/>
<path d="M191.3 76.2h1.5v.5h-1v.3h.8l-.1 .4h-.8v.3h.9l-.1 .4h-1.5z"/>
<path d="M193.2 76.2h1.5l-.1 .5h-.9v.3h.7v.4h-.8l-.1 .3h1l-.1 .4h-1.6z"/>
<path d="M195 76.2h.6l.5 1.1 .1-1.1h.6l-.3 1.9h-.6l-.5-1-.1 1h-.6z"/>
<path d="M188.5 79.4h.3l-.3 .8v.8h-.3v-.8z"/>
<path d="M189.1 79.4h.8l-.1 .3h-.5l-.1 .2h.5a.52 .52 0 0 1-.2 .7 .52 .52 0 0 1-.7-.3l.5 .1 .2-.2-.2-.1h-.4z"/>
<path d="M190 80.1h.4v.3h-.5z"/>
<path d="M190.8 79.6a.5 .5 0 0 1 .5-.2 .5 .5 0 0 1 .4 .4l-.7 .6h.6l-.1 .3h-1l.8-.9-.1-.1-.2 .2h-.4z"/>
<path d="M189.8 76.7l-.1 .4 .5-.1 .1-.1-.1-.2zM189.3 76.2l1.5 .2a.54 .54 0 0 1-.3 .8l.2 .3v.6h-.6v-.5l-.3-.1h-.1l-.2 .6h-.6z"/>
<path d="M192.2 79.8l-.2 .4 .2 .2 .2-.5-.1-.2zM191.9 79.6a.51 .51 0 0 1 .8 .1 .66 .66 0 0 1-.2 .8 .66 .66 0 0 1-.8 0v-.5z"/>
<path d="M193.3 79.8l-.1 .4 .1 .2 .3-.5-.2-.2zM193.1 79.6a.51 .51 0 0 1 .8 .1 .66 .66 0 0 1-.2 .8 .66 .66 0 0 1-.8 0l-.1-.5z"/>
</g>
<path d="M188 80.9h7.7" fill="none" stroke="#1f9047" stroke-width=".2"/>
<g fill="#1f9047">
<path d="M195.3 79.4h.3l.1 .8a.72 .72 0 0 1-.7 .8l.3-.8z"/>
<path d="M194.5 79.7l-.1 .2h.2l.1-.2zM194.4 80.2v.2h.2v-.2zM194.2 79.6a.52 .52 0 0 1 .8 .2l-.2 .2 .2 .3a.55 .55 0 0 1-.5 .4 .55 .55 0 0 1-.6-.4l.3-.3-.1-.2z"/>
</g>
<g fill="#0160ae">
<path d="M187.2 69.8h.3v.6h.5v-.6h.3v1.5h-.3v-.7h-.5v.7h-.3z"/>
<path d="M190.1 69.8h.3v1.2h.7v.3h-1z"/>
<path d="M193 70a.68 .68 0 0 1 1.2 .3l-.9-.2a.55 .55 0 0 0-.2 .5 .55 .55 0 0 0 .4 .4l.4-.3h-.3v-.2h.6v.8h-.2l-.1-.2a.71 .71 0 0 1-1-.1 .71 .71 0 0 1 .1-1z"/>
<path d="M194.5 69.8h1v.3h-.8v.3h.8v.2h-.8v.4h.8v.3h-1z"/>
<path d="M195.8 69.8h.3l.6 1v-1h.3v1.5h-.3l-.6-1.1v1.1h-.3z"/>
<path d="M188.2 72.2h1.7l-.1 .5h-1l-.1 .4h.8l-.1 .5h-.8l-.1 .8h-.7z"/>
<path d="M192.5 72.2h1.8l-.1 .5h-1.1v.3h.9l-.1 .5h-.9l-.1 .4h1.1l-.1 .5h-1.8z"/>
<path d="M194.7 72.2h1.7v.5h-1.1v.3h.8v.5h-.9l-.1 .4h1.1l-.1 .5h-1.8z"/>
<path d="M189.2 70.1l-.2 .6h.4zM189 69.8h.4l.5 1.5h-.3l-.1-.3h-.6l-.1 .3h-.3z"/>
<path d="M191.5 70.6a.47 .47 0 0 0 .9 0 .47 .47 0 0 0-.9 0zM191.2 70.5a.75 .75 0 0 1 1.5 0 .75 .75 0 0 1-1.5 0z"/>
<path d="M190.8 72.7l-.1 .4h.6l-.1-.4zM190.1 72.2l1.8 .2a.63 .63 0 0 1-.3 1l.2 .2v.8h-.7v-.6l-.3-.2h-.2l-.1 .8h-.7z"/>
</g>
<path d="M18.9 155h178.1v5.5h-178.1z" fill="#cce5f3"/>
<g fill="#fff">
<path d="M18.9 160.5h21v11.9h-21z"/>
<path d="M39.9 160.5h14.1v11.9h-14.1z"/>
<path d="M54 160.5h33v7.5h-33z"/>
<path d="M87 160.5h8.9v11.9h-8.9z"/>
<path d="M95.9 160.5h28.6v7.5h-28.6z"/>
<path d="M124.5 160.5h9v11.9h-9z"/>
<path d="M133.5 160.5h31.5v7.5h-31.5z"/>
<path d="M165 160.5h8.9v11.9h-8.9z"/>
<path d="M173.9 160.5h23.1v11.9h-23.1z"/>
<path d="M54 168h10.9v4.4h-10.9z"/>
<path d="M64.9 168h11v4.4h-11z"/>
<path d="M75.9 168h11.1v4.4h-11.1z"/>
<path d="M95.9 168h9.6v4.4h-9.6z"/>
<path d="M105.5 168h9.5v4.4h-9.5z"/>
<path d="M115 168h9.5v4.4h-9.5z"/>
<path d="M133.5 168h10.5v4.4h-10.5z"/>
<path d="M144 168h10.5v4.4h-10.5z"/>
<path d="M154.5 168h10.5v4.4h-10.5z"/>
</g>
<path d="M18.9 182.9h178.1v10h-178.1z" fill="#cce5f3"/>
<g fill="#fff">
<path d="M18.9 192.9h51.5v4.4h-51.5z"/>
<path d="M70.4 192.9h35.8v4.4h-35.8z"/>
<path d="M106.2 192.9h30.3v4.4h-30.3z"/>
<path d="M136.5 192.9h30.2v4.4h-30.2z"/>
<path d="M166.7 192.9h30.3v4.4h-30.3z"/>
</g>
<g fill="none" stroke="#000" stroke-width=".2">
<path d="M18.9 155h178.1M18.9 155v21.8M197 155v21.8M18.9 160.5h178.1M18.9 172.4h178.1M18.9 176.9h178.1M39.9 160.4v16.6M53.9 168h33.1M54 160.4v16.6M64.9 168v9M75.9 168v9M87 160.4v16.6"/>
<path d="M95.9 168h28.6M95.9 160.4v16.6M105.5 168v9M115 168v9M124.5 160.4v16.6M133.4 168h31.6M133.5 160.4v16.6M144 168v9M154.5 168v9M165 160.4v16.6M173.9 160.4v16.6M18.9 182.9h178.1"/>
<path d="M18.9 192.9h178.1M18.9 197.3h178.1M18.9 182.9v9.9M18.9 193v4.2M18.9 197.4v39.5M70.4 192.8v44.2M106.2 192.8v44.2M136.5 192.8v44.2M166.7 192.8v44.2M197 182.9v9.9M197 193v4.2M197 197.4v39.5"/>
<path d="M18.9 201.7h178.1M18.9 206.1h178.1M18.9 210.5h178.1M18.9 214.9h178.1M18.9 219.3h178.1M18.9 223.7h178.1M18.9 228.1h178.1M18.9 232.6h178.1M18.9 237h178.1"/>
</g>
<g font-size="5.6">
<text x="161.7" y="16.4">TLHG44K1L2</text>
<text x="33.3" y="33.8">High Efficiency LED in Ø 3 mm Tinted Diffused Package</text>
</g>
<text font-size="4.9" x="144.9" y="24">Vishay Semiconductors</text>
<text font-size="3.5" fill="#007ec4" x="42" y="21.9">www.vishay.com</text>
<g font-size="3.5">
<text x="112.9" y="41.5">FEATURES</text>
<text x="18.9" y="81.1">DESCRIPTION</text>
<text x="112.9" y="91.6">APPLICATIONS</text>
<text x="18.9" y="128">PRODUCT GROUP AND PACKAGE DATA</text>
<text x="21.5" y="159.1">PARTS TABLE</text>
<text x="21.5" y="191.2">TLHG44K1L2</text>
<text x="21.5" y="187">ABSOLUTE MAXIMUM RATINGS (T</text>
<text x="89.7" y="187">= 25 °C, unless otherwise specified)</text>
</g>
<g font-size="3.2">
<text x="112.9" y="46.6">• Standard Ø 3 (T-1) package</text>
<text x="112.9" y="51.5">• Small mechanical tolerances</text>
<text x="112.9" y="56.5">• Suitable for DC and high peak current</text>
<text x="112.9" y="61.4">• Wide viewing angle</text>
<text x="112.9" y="66.3">• Luminous intensity categorized</text>
<text x="112.9" y="71.3">• Color categorized</text>
<text x="112.9" y="76.2">• Material categorization:</text>
<text x="115.8" y="80.1">for</text>
<text x="122.5" y="80.1">definitions</text>
<text x="140" y="80.1">of</text>
<text x="145.7" y="80.1">compliance</text>
<text x="165.1" y="80.1">please</text>
<text x="177.3" y="80.1">see</text>
<text x="18.9" y="86.2">The TLHG44K1L2 was developed for standard applications</text>
<text x="18.9" y="90">like general indicating and lighting purposes.</text>
<text x="18.9" y="95">It is housed in a 3 mm tinted diffused plastic package. The</text>
<text x="18.9" y="98.9">wide viewing angle of these devices provides a high</text>
<text x="112.9" y="96.7">• Status lights</text>
<text x="112.9" y="101.6">• Off / on indicator</text>
<text x="18.9" y="102.7">brightness across a large field of view.</text>
<text x="18.9" y="107.7">All LEDs are categorized in luminous intensity groups. The</text>
<text x="112.9" y="106.6">• Background illumination</text>
<text x="18.9" y="111.6">color is categorized additionally in wavelength groups.</text>
<text x="112.9" y="111.5">• Readout lights</text>
<text x="18.9" y="116.5">That</text>
<text x="28.2" y="116.5">allows</text>
<text x="40" y="116.5">users</text>
<text x="50.7" y="116.5">to</text>
<text x="56.4" y="116.5">assemble</text>
<text x="72.9" y="116.5">LEDs</text>
<text x="83.4" y="116.5">with</text>
<text x="92.2" y="116.5">uniform</text>
<text x="112.9" y="116.4">• Maintenance lights</text>
<text x="18.9" y="120.4">appearance.</text>
<text x="112.9" y="121.4">• Legend light</text>
<text x="18.9" y="133.1">• Product group: LED</text>
<text x="18.9" y="138">• Package: 3 mm</text>
<text x="18.9" y="143">• Product series: standard</text>
<text x="18.9" y="147.9">• Angle of half intensity: ± 30°</text>
</g>
<text font-size="3.2" fill="#007ec4" x="115.8" y="84">www.vishay.com/doc?99912</text>
<g font-size="2.8">
<text x="21.5" y="167.4">PART</text>
<text x="41.8" y="167.4">COLOR</text>
<text x="55" y="163.6">LUMINOUS INTENSITY</text>
<text x="66.7" y="166.8">(mcd)</text>
<text x="88.7" y="165.8">at I</text>
<text x="100.3" y="163.6">WAVELENGTH</text>
<text x="107.3" y="166.8">(nm)</text>
<text x="126.2" y="165.8">at I</text>
<text x="134.9" y="163.6">FORWARD VOLTAGE</text>
<text x="147.5" y="166.8">(V)</text>
<text x="166.7" y="165.8">at I</text>
<text x="175.5" y="167.4">TECHNOLOGY</text>
<text x="56.3" y="171.2">MIN.</text>
<text x="67.3" y="171.2">TYP.</text>
<text x="77.9" y="171.2">MAX.</text>
<text x="88.4" y="169">(mA)</text>
<text x="97.6" y="171.2">MIN.</text>
<text x="107.1" y="171.2">TYP.</text>
<text x="116.1" y="171.2">MAX.</text>
<text x="125.9" y="169">(mA)</text>
<text x="135.6" y="171.2">MIN.</text>
<text x="146.1" y="171.2">TYP.</text>
<text x="156.1" y="171.2">MAX.</text>
<text x="166.4" y="169">(mA)</text>
<text x="21.5" y="175.6">TLHG44K1L2</text>
<text x="43.1" y="175.6">Green</text>
<text x="57.5" y="175.6">7.1</text>
<text x="69.9" y="175.6">-</text>
<text x="79.9" y="175.6">18</text>
<text x="89.9" y="175.6">10</text>
<text x="98.4" y="175.6">562</text>
<text x="109.7" y="175.6">-</text>
<text x="117.4" y="175.6">575</text>
<text x="127.4" y="175.6">10</text>
<text x="138.2" y="175.6">-</text>
<text x="147.3" y="175.6">2.1</text>
<text x="157.8" y="175.6">2.6</text>
<text x="167.9" y="175.6">10</text>
<text x="177.6" y="175.6">GaP on GaP</text>
<text x="21.5" y="196">PARAMETER</text>
<text x="76.3" y="196">TEST CONDITION</text>
<text x="115.3" y="196">SYMBOL</text>
<text x="146.9" y="196">VALUE</text>
<text x="178.5" y="196">UNIT</text>
<text x="21.5" y="200.4">Reverse voltage</text>
<text x="119.8" y="200.4">V</text>
<text x="150.8" y="200.4">6</text>
<text x="181" y="200.4">V</text>
<text x="21.5" y="209.2">Surge forward current</text>
<text x="21.5" y="204.8">DC forward current</text>
<text x="82.2" y="209.2">t</text>
<text x="85.2" y="209.2">≤ 10 μs</text>
<text x="118.8" y="209.2">I</text>
<text x="120.4" y="204.8">I</text>
<text x="150" y="204.8">30</text>
<text x="150.8" y="209.2">1</text>
<text x="179.7" y="204.8">mA</text>
<text x="180.9" y="209.2">A</text>
<text x="21.5" y="213.6">Power dissipation</text>
<text x="80.3" y="213.6">T</text>
<text x="86.9" y="213.6">≤ 60 °C</text>
<text x="119.8" y="213.6">P</text>
<text x="149.2" y="213.6">100</text>
<text x="179.3" y="213.6">mW</text>
<text x="21.5" y="218">Junction temperature</text>
<text x="120.3" y="218">T</text>
<text x="149.2" y="218">100</text>
<text x="180.3" y="218">°C</text>
<text x="21.5" y="226.8">Storage temperature range</text>
<text x="21.5" y="222.4">Operating temperature range</text>
<text x="118.4" y="222.4">T</text>
<text x="119.1" y="226.8">T</text>
<text x="144.2" y="222.4">-40 to +100</text>
<text x="144.2" y="226.8">-55 to +100</text>
<text x="180.2" y="222.4">°C</text>
<text x="180.2" y="226.8">°C</text>
<text x="21.5" y="231.3">Soldering temperature</text>
<text x="73.2" y="231.3">t ≤ 5 s, 2 mm from body</text>
<text x="119.4" y="231.3">T</text>
<text x="149.2" y="231.3">260</text>
<text x="180.3" y="231.3">°C</text>
<text x="21.5" y="235.7">Thermal resistance junction/ambient</text>
<text x="118.2" y="235.7">R</text>
<text x="149.2" y="235.7">400</text>
<text x="179.1" y="235.7">K/W</text>
<text x="18.9" y="263.3">Rev. 1.2, 14-Oct-14</text>
<text x="107.2" y="263.6">1</text>
<text x="163.6" y="263.3">Document Number: 82397</text>
<text x="76.2" y="267.1">For technical questions, contact: LED@vishay.com</text>
<text x="26.5" y="271">THIS DOCUMENT IS SUBJECT TO CHANGE WITHOUT NOTICE. THE PRODUCTS DESCRIBED HEREIN AND THIS DOCUMENT</text>
<text x="50.9" y="273.8">ARE SUBJECT TO SPECIFIC DISCLAIMERS, SET FORTH AT www.vishay.com/doc?91000</text>
</g>
<text font-size="2.6" x="83.5" y="187.6">amb</text>
<g font-size="2.1">
<text x="92.9" y="166.3">F</text>
<text x="130.4" y="166.3">F</text>
<text x="170.9" y="166.3">F</text>
<text x="121.5" y="200.9">R</text>
<text x="83.1" y="209.7">p</text>
<text x="119.5" y="209.7">FSM</text>
<text x="121.1" y="205.3">F</text>
<text x="81.9" y="214.1">amb</text>
<text x="121.6" y="214.1">V</text>
<text x="121.9" y="218.5">j</text>
<text x="120.1" y="222.9">amb</text>
<text x="120.7" y="227.4">stg</text>
<text x="121" y="231.8">sd</text>
<text x="120.1" y="236.2">thJA</text>
</g>
<text font-size="1.9" x="63.6" y="72.3">19220</text>
</svg>
